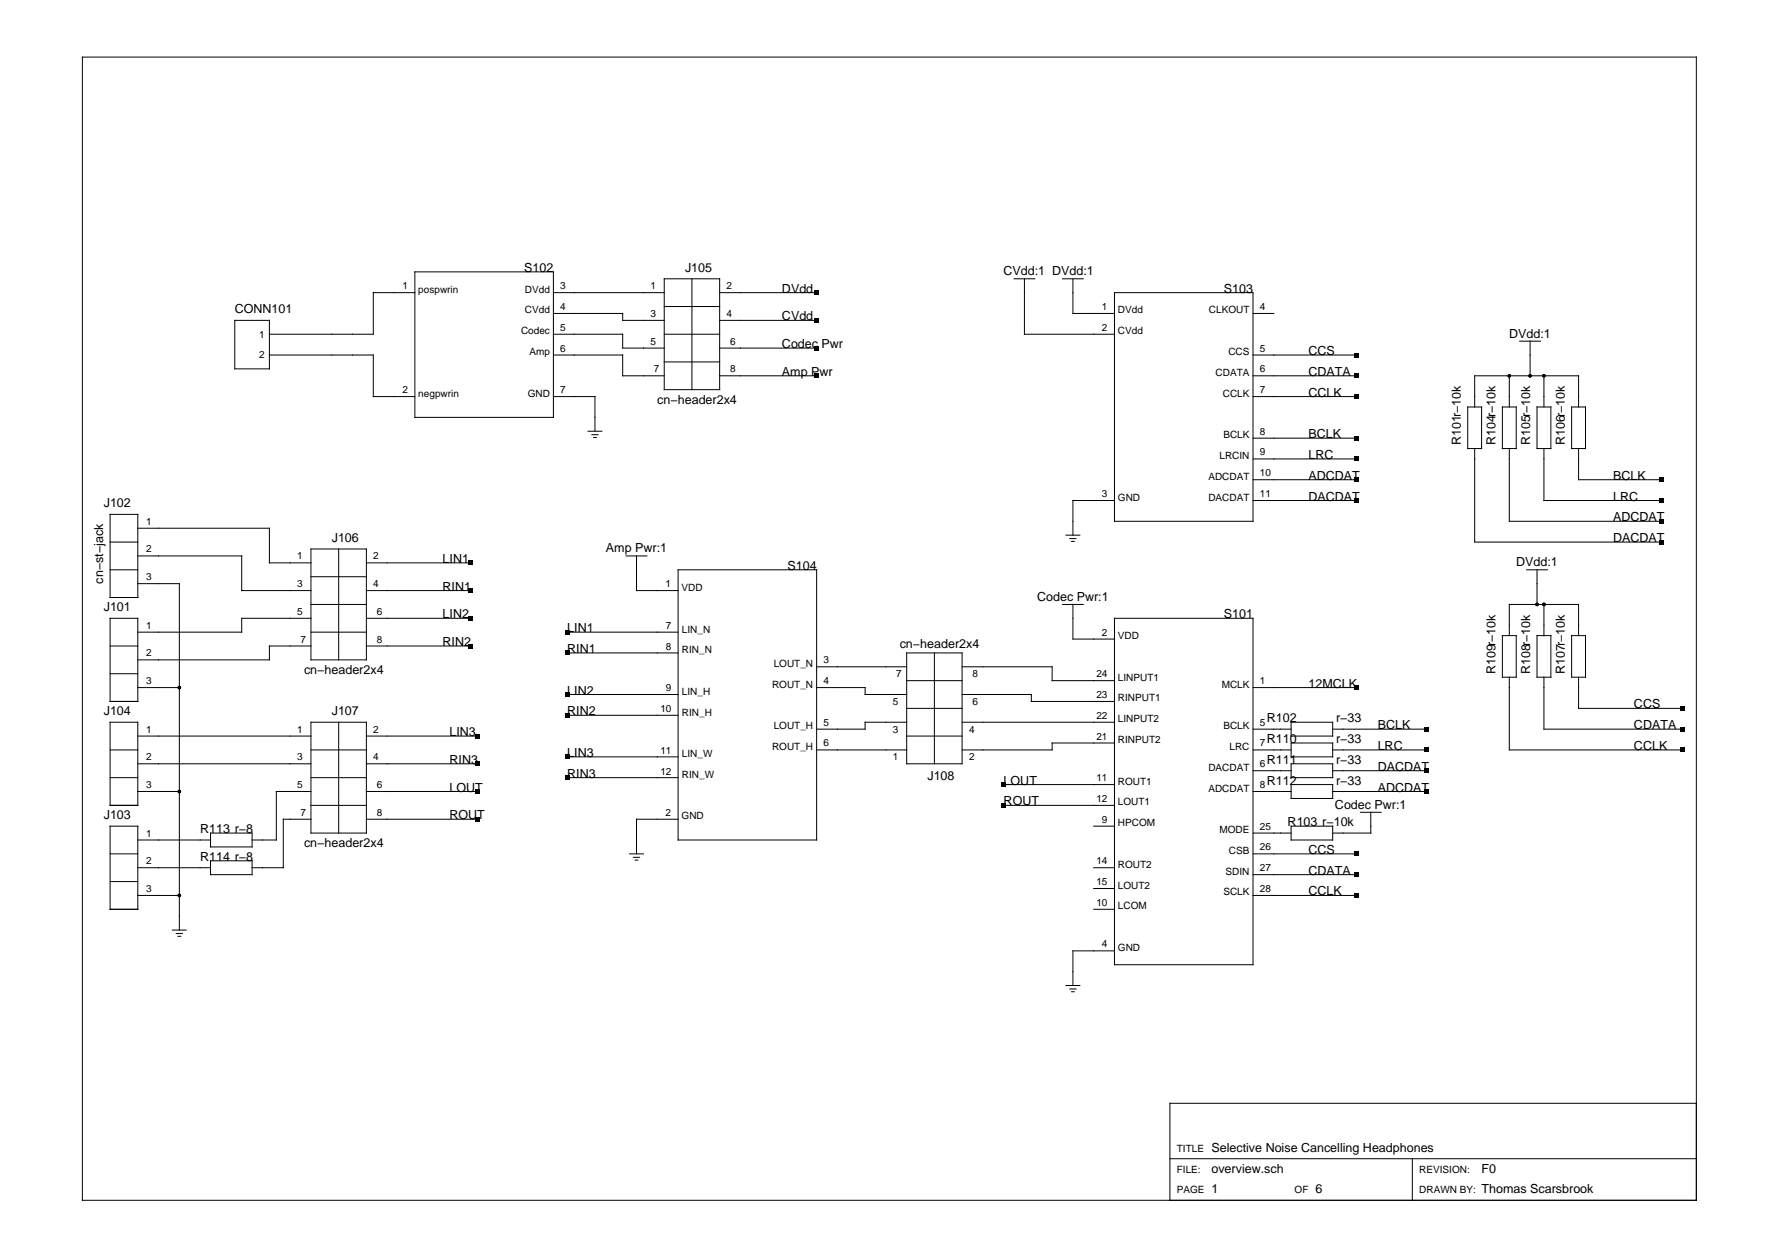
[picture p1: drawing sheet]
<svg xmlns="http://www.w3.org/2000/svg" width="420mm" height="297mm" viewBox="0 0 420 297" stroke-linecap="round" stroke-linejoin="round" font-family="sans-serif">
<g fill="none" stroke="#000" stroke-width=".24">
<path d="M19.5 13.5h381.1v269.9h-381.1zM55.4 75.6h8.2v11.5h-8.2zM98 69.1h-9.8v9.8h-24.6M98 64.2h32.7v34.4h-32.7zM130.7 69.1h26.2M130.7 78.9h16.4v3.3h9.8M130.7 74h16.4v1.6h9.8M156.9 78.9h13.1M156.9 65.8h13.1v26.2h-13.1zM156.9 72.4h13.1M163.4 65.8v26.2M170 69.1h22.9"/>
<path d="M170 75.6h22.9M239.5 65.8h4.9M241.9 65.8v13.1h21.3M250.9 65.8h5M253.4 65.8v8.2h9.8M263.2 69.1h32.7v54h-32.7zM295.9 74h4.9M63.6 83.8h24.6v9.8h9.8M130.7 93.6h9.8v8.2M130.7 83.8h16.4v4.9h9.8M156.9 85.5h13.1M170 82.2h22.9"/>
<path d="M170 88.7h22.9M295.9 93.6h24.6M295.9 83.8h24.6M295.9 88.7h24.6M346.6 96.1h3.3v9.8h-3.3zM348.3 96.1v-7.4h24.5v7.4M354.8 96.1h3.3v9.8h-3.3zM356.5 88.7v7.4M358.9 80.6h4.9M361.4 80.6v8.1M363 96.1h3.3v9.8h-3.3zM364.6 88.7v7.4"/>
<path d="M371.2 96.1h3.3v9.8h-3.3zM138.9 101.8h3.3M139.8 102.6h1.5M140.2 103.3h.6M263.2 118.2h-9.8v8.2M295.9 118.2h24.6M295.9 103.5h24.6M295.9 108.4h24.6M295.9 113.3h24.6M348.3 105.9v22.1h44.2M356.5 105.9v17.2h36M364.6 105.9v12.3h27.9"/>
<path d="M372.8 105.9v7.4h19.7M26 121.5h6.5v19.6h-6.5zM26 128h6.5M26 134.5h6.5M32.5 124.7h31.1v8.2h9.8M32.5 131.3h24.6v8.1h16.3M32.5 137.8h9.9v81.8M73.4 129.6h13.1v26.2h-13.1zM73.4 136.2h13.1M80 129.6v26.2M86.5 132.9h24.6M86.5 139.4h24.6"/>
<path d="M147.9 131.3h4.9M150.3 131.3v8.1h9.8M160.1 134.5h32.8v63.8h-32.8zM251.8 126.4h3.2M252.7 127.2h1.4M253.1 127.8h.6M360.6 134.5h4.9M363 134.5v8.2M26 146h6.5v19.6h-6.5zM26 152.5h6.5M26 159.1h6.5M73.4 146h-16.3v3.3h-24.6"/>
<path d="M73.4 142.7h13.1M73.4 149.3h13.1M73.4 152.5h-9.8v3.3h-31.1M86.5 146h24.6M86.5 152.5h24.6M134 149.3h26.1M134 154.2h26.1M192.9 157.4h21.2M214.1 154.2h13.1v26.1h-13.1zM220.7 154.2v26.1M227.2 157.4h21.3v3.3h14.7M250.9 142.7h5"/>
<path d="M253.4 142.7v8.2h9.8M263.2 146h32.7v81.8h-32.7zM354.8 150.1h3.3v9.8h-3.3zM356.5 159.9v17.2h40.9M356.5 150.1v-7.4h16.3v7.4M363 150.1h3.3v9.8h-3.3zM364.6 159.9v12.3h32.8M364.6 142.7v7.4M371.2 150.1h3.3v9.8h-3.3zM372.8 159.9v7.4h24.6M26 170.5h6.5v19.7h-6.5zM26 177.1h6.5"/>
<path d="M32.5 162.4h9.9M32.5 173.8h40.9M73.4 170.5h13.1v26.2h-13.1zM73.4 177.1h13.1M80 170.5v26.2M86.5 173.8h26.2M134 178.7h26.1M134 164h26.1M134 168.9h26.1M192.9 177.1h21.2M192.9 162.4h11.4v1.6h9.8M214.1 170.5h-9.8v1.7h-11.4"/>
<path d="M214.1 160.7h13.1M214.1 167.3h13.1M214.1 173.8h13.1M227.2 170.5h36M227.2 164h16.4v1.6h19.6M263.2 175.4h-14.7v1.7h-21.3M295.9 177.1h9M295.9 172.2h9M295.9 162.4h24.6M304.9 175.4h9.8v3.3h-9.8zM304.9 170.5h9.8v3.3h-9.8zM314.7 177.1h22.1"/>
<path d="M314.7 172.2h22.1M26 195.1h6.5v19.6h-6.5zM26 183.6h6.5M32.5 186.9h9.9M32.5 198.3h17.2M32.5 180.3h40.9M49.7 196.7h9.8v3.3h-9.8zM73.4 186.9h-8.1v11.4h-5.8M73.4 193.4h-6.5v11.5h-7.4M73.4 190.2h13.1M73.4 183.6h13.1M86.5 186.9h26.2"/>
<path d="M86.5 180.3h26.2M86.5 193.4h26.2M134 183.6h26.1M160.1 193.4h-9.8v8.2M237 190.2h26.2M237 185.3h26.2M258.3 195.1h4.9M295.9 186.9h9M295.9 182h9M295.9 196.7h9M304.9 185.3h9.8v3.2h-9.8zM304.9 195.1h9.8v3.2h-9.8z"/>
<path d="M304.9 180.3h9.8v3.3h-9.8zM314.7 186.9h22.1M314.7 182h22.1M321.3 191.8h4.9M323.7 191.8v4.9h-9M26 201.6h6.5M26 208.2h6.5M32.5 211.4h9.9M32.5 204.9h17.2M40.7 219.6h3.3M49.7 203.3h9.8v3.2h-9.8zM148.7 201.6h3.3"/>
<path d="M149.6 202.4h1.5M150 203.1h.7M258.3 209.8h4.9M258.3 204.9h4.9M258.3 214.7h4.9M295.9 211.4h24.6M295.9 206.5h24.6M295.9 201.6h24.6M41.6 220.4h1.5M42 221.1h.7M251.8 232.7h3.2M252.7 233.5h1.4"/>
<path d="M253.1 234.2h.6M263.2 224.5h-9.8v8.2M276.3 273.6h124.3M333.6 273.6v9.8M400.6 260.5h-124.3v22.9"/>
</g>
<g fill="#000">
<path d="M192.4 68.6h1v1h-1zM192.4 75.2h1v.9h-1zM192.4 81.7h1v1h-1zM192.4 88.2h1v1h-1zM320 83.3h1v1h-1zM320 88.2h1v1h-1zM320 93.2h1v.9h-1zM320 103h1v.9h-1zM320 107.9h1v1h-1zM320 112.8h1v1h-1zM320 117.7h1v1h-1zM392 112.8h.9v1h-.9z"/>
<path d="M392 117.7h.9v1h-.9zM110.6 132.4h1v1h-1zM110.6 139h1v.9h-1zM392 122.6h.9v1h-.9zM392 127.5h.9v1h-.9zM110.6 145.5h1v1h-1zM110.6 152h1v1h-1zM133.5 148.8h1v1h-1zM133.5 153.7h1v1h-1zM112.2 173.3h1v1h-1zM112.2 179.9h1v.9h-1zM133.5 163.5h1v1h-1z"/>
<path d="M133.5 168.4h1v1h-1zM133.5 178.2h1v1h-1zM320 161.9h1v.9h-1zM336.3 171.7h1v1h-1zM336.3 176.6h1v1h-1zM396.9 166.8h1v1h-1zM396.9 171.7h1v1h-1zM396.9 176.6h1v1h-1zM112.2 186.4h1v1h-1zM112.2 192.9h1v1h-1zM133.5 183.1h1v1h-1zM236.5 189.7h1v1h-1z"/>
<path d="M236.5 184.8h1v.9h-1zM336.3 186.4h1v1h-1zM336.3 181.5h1v1h-1zM320 201.1h1v1h-1zM320 206h1v1h-1zM320 210.9h1v1h-1z"/>
<circle cx="356.5" cy="88.7" r=".41"/>
<circle cx="361.4" cy="88.7" r=".41"/>
<circle cx="364.6" cy="88.7" r=".41"/>
<circle cx="363" cy="142.7" r=".41"/>
<circle cx="364.6" cy="142.7" r=".41"/>
<circle cx="42.4" cy="162.4" r=".41"/>
<circle cx="42.4" cy="186.9" r=".41"/>
<circle cx="42.4" cy="211.4" r=".41"/>
</g>
<g font-size="3">
<text x="123.8" y="64.2">S102</text>
<text x="161.8" y="64.2">J105</text>
<text x="237" y="65">CVdd:1 DVdd:1</text>
<text x="184.7" y="69.1">DVdd</text>
<text x="289" y="69.1">S103</text>
<text x="55.4" y="74">CONN101</text>
<text x="184.7" y="75.6">CVdd</text>
<text x="184.7" y="82.2">Codec Pwr</text>
<text x="309" y="83.8">CCS</text>
<text x="356.4" y="79.7">DVdd:1</text>
<text x="184.7" y="88.7">Amp Pwr</text>
<text x="309" y="88.7">CDATA</text>
<text x="155.2" y="95.3">cn−header2x4</text>
<text x="309" y="93.6">CCLK</text>
<text x="309" y="103.5">BCLK</text>
<text x="345" y="105.1" transform="rotate(-90 345 105.1)">R101r−10k</text>
<text x="353.2" y="105.1" transform="rotate(-90 353.2 105.1)">R104r−10k</text>
<text x="361.4" y="105.1" transform="rotate(-90 361.4 105.1)">R105r−10k</text>
<text x="369.6" y="105.1" transform="rotate(-90 369.6 105.1)">R106r−10k</text>
<text x="309" y="108.4">LRC</text>
<text x="309" y="113.3">ADCDAT</text>
<text x="381" y="113.3">BCLK</text>
<text x="24.5" y="119.8">J102</text>
<text x="309" y="118.2">DACDAT</text>
<text x="381" y="118.2">LRC</text>
<text x="381" y="123.1">ADCDAT</text>
<text x="78.4" y="128">J106</text>
<text x="143.1" y="130.5">Amp Pwr:1</text>
<text x="381" y="128">DACDAT</text>
<text x="24.4" y="137.8" transform="rotate(-90 24.4 137.8)">cn−st−jack</text>
<text x="104.5" y="132.9">LIN1</text>
<text x="186" y="134.5">S104</text>
<text x="358.1" y="133.7">DVdd:1</text>
<text x="104.5" y="139.4">RIN1</text>
<text x="244.9" y="141.9">Codec Pwr:1</text>
<text x="24.5" y="144.4">J101</text>
<text x="104.5" y="146">LIN2</text>
<text x="134" y="149.3">LIN1</text>
<text x="289" y="146">S101</text>
<text x="104.5" y="152.5">RIN2</text>
<text x="134" y="154.2">RIN1</text>
<text x="212.5" y="153">cn−header2x4</text>
<text x="71.8" y="159.1">cn−header2x4</text>
<text x="353.2" y="159.1" transform="rotate(-90 353.2 159.1)">R109r−10k</text>
<text x="361.4" y="159.1" transform="rotate(-90 361.4 159.1)">R108r−10k</text>
<text x="369.6" y="159.1" transform="rotate(-90 369.6 159.1)">R107r−10k</text>
<text x="134" y="164">LIN2</text>
<text x="309" y="162.4">12MCLK</text>
<text x="385.9" y="167.3">CCS</text>
<text x="24.5" y="168.9">J104</text>
<text x="78.4" y="168.9">J107</text>
<text x="106.2" y="173.8">LIN3</text>
<text x="134" y="168.9">RIN2</text>
<text x="299.2" y="170.5">R102</text>
<text x="315.6" y="170.5">r−33</text>
<text x="325.4" y="172.2">BCLK</text>
<text x="385.9" y="172.2">CDATA</text>
<text x="134" y="178.7">LIN3</text>
<text x="299.2" y="175.4">R110</text>
<text x="315.6" y="175.4">r−33</text>
<text x="325.4" y="177.1">LRC</text>
<text x="385.9" y="177.1">CCLK</text>
<text x="106.2" y="180.3">RIN3</text>
<text x="134" y="183.6">RIN3</text>
<text x="219" y="184.1">J108</text>
<text x="237" y="185.3">LOUT</text>
<text x="299.2" y="180.3">R111</text>
<text x="299.2" y="185.3">R112</text>
<text x="315.6" y="180.3">r−33</text>
<text x="315.6" y="185.3">r−33</text>
<text x="325.4" y="182">DACDAT</text>
<text x="106.2" y="186.9">LOUT</text>
<text x="237" y="190.2">ROUT</text>
<text x="315.3" y="191">Codec Pwr:1</text>
<text x="325.4" y="186.9">ADCDAT</text>
<text x="24.5" y="193.4">J103</text>
<text x="47.3" y="196.7">R113 r−8</text>
<text x="106.2" y="193.4">ROUT</text>
<text x="304.1" y="195.1">R103 r−10k</text>
<text x="47.3" y="203.3">R114 r−8</text>
<text x="71.8" y="200">cn−header2x4</text>
<text x="309" y="201.6">CCS</text>
<text x="309" y="206.5">CDATA</text>
<text x="309" y="211.4">CCLK</text>
<text x="286.1" y="272">Selective Noise Cancelling Headphones</text>
<text x="286.1" y="276.9">overview.sch</text>
<text x="286.1" y="281.8">1</text>
<text x="310.7" y="281.8">6</text>
<text x="349.9" y="281.8">Thomas Scarsbrook</text>
<text x="349.9" y="276.9">F0</text>
</g>
<g font-size="2.4">
<text x="95" y="68.3">1</text>
<text x="98.8" y="69.1">pospwrin</text>
<text x="124" y="69.1">DVdd</text>
<text x="132.3" y="68.3">3</text>
<text x="153.6" y="68.3">1</text>
<text x="171.6" y="68.3">2</text>
<text x="124" y="74">CVdd</text>
<text x="132.3" y="73.2">4</text>
<text x="153.6" y="74.8">3</text>
<text x="171.6" y="74.8">4</text>
<text x="260.3" y="73.2">1</text>
<text x="264" y="74">DVdd</text>
<text x="285.5" y="74">CLKOUT</text>
<text x="297.6" y="73.2">4</text>
<text x="61.2" y="79.7">1</text>
<text x="123.1" y="78.9">Codec</text>
<text x="125" y="83.8">Amp</text>
<text x="132.3" y="83">6</text>
<text x="132.3" y="78.1">5</text>
<text x="153.6" y="81.4">5</text>
<text x="172.4" y="81.4">6</text>
<text x="260.3" y="78.1">2</text>
<text x="264" y="78.9">CVdd</text>
<text x="290.1" y="83.8">CCS</text>
<text x="297.6" y="83">5</text>
<text x="61.2" y="84.6">2</text>
<text x="154.4" y="87.9">7</text>
<text x="172.4" y="87.9">8</text>
<text x="287.1" y="88.7">CDATA</text>
<text x="297.6" y="87.9">6</text>
<text x="95" y="92.8">2</text>
<text x="98.8" y="93.6">negpwrin</text>
<text x="124.6" y="93.6">GND</text>
<text x="132.3" y="92.8">7</text>
<text x="288.8" y="93.6">CCLK</text>
<text x="297.6" y="92.8">7</text>
<text x="288.9" y="103.5">BCLK</text>
<text x="297.6" y="107.5">9</text>
<text x="297.6" y="102.6">8</text>
<text x="285.4" y="113.3">ADCDAT</text>
<text x="288" y="108.4">LRCIN</text>
<text x="297.6" y="112.5">10</text>
<text x="260.3" y="117.4">3</text>
<text x="264" y="118.2">GND</text>
<text x="285.4" y="118.2">DACDAT</text>
<text x="297.6" y="117.4">11</text>
<text x="34.5" y="123.9">1</text>
<text x="34.5" y="130.5">2</text>
<text x="34.5" y="137">3</text>
<text x="70.2" y="132.1">1</text>
<text x="88.2" y="132.1">2</text>
<text x="70.2" y="138.6">3</text>
<text x="88.2" y="138.6">4</text>
<text x="157.2" y="138.6">1</text>
<text x="161" y="139.4">VDD</text>
<text x="34.5" y="148.4">1</text>
<text x="70.2" y="145.2">5</text>
<text x="89" y="145.2">6</text>
<text x="157.3" y="148.5">7</text>
<text x="161" y="149.3">LIN_N</text>
<text x="34.5" y="155">2</text>
<text x="71" y="151.7">7</text>
<text x="89" y="151.7">8</text>
<text x="157.3" y="153.4">8</text>
<text x="161" y="154.3">RIN_N</text>
<text x="260.3" y="150.1">2</text>
<text x="264" y="150.9">VDD</text>
<text x="34.5" y="161.5">3</text>
<text x="182.7" y="157.4">LOUT_N</text>
<text x="194.5" y="161.5">4</text>
<text x="194.5" y="156.6">3</text>
<text x="211.7" y="159.9">7</text>
<text x="229.7" y="159.9">8</text>
<text x="259" y="159.9">24</text>
<text x="264" y="160.7">LINPUT1</text>
<text x="297.6" y="161.5">1</text>
<text x="157.3" y="163.3">9</text>
<text x="161" y="164.1">LIN_H</text>
<text x="182.3" y="162.4">ROUT_N</text>
<text x="210.9" y="166.5">5</text>
<text x="229.7" y="166.5">6</text>
<text x="259" y="164.8">23</text>
<text x="264" y="165.6">RINPUT1</text>
<text x="288.6" y="162.4">MCLK</text>
<text x="34.5" y="173">1</text>
<text x="70.2" y="173">1</text>
<text x="88.2" y="173">2</text>
<text x="156" y="168.2">10</text>
<text x="161" y="169">RIN_H</text>
<text x="182.7" y="172.2">LOUT_H</text>
<text x="194.5" y="171.4">5</text>
<text x="210.9" y="173">3</text>
<text x="228.9" y="173">4</text>
<text x="259" y="169.7">22</text>
<text x="264" y="170.5">LINPUT2</text>
<text x="288.9" y="172.2">BCLK</text>
<text x="297.6" y="171.4">5</text>
<text x="34.5" y="179.5">2</text>
<text x="70.2" y="179.5">3</text>
<text x="88.2" y="179.5">4</text>
<text x="156" y="178">11</text>
<text x="161" y="178.8">LIN_W</text>
<text x="182.3" y="177.1">ROUT_H</text>
<text x="194.5" y="176.3">6</text>
<text x="210.9" y="179.6">1</text>
<text x="228.9" y="179.6">2</text>
<text x="259" y="174.6">21</text>
<text x="264" y="175.4">RINPUT2</text>
<text x="290.4" y="177.1">LRC</text>
<text x="297.6" y="176.3">7</text>
<text x="156" y="182.9">12</text>
<text x="161" y="183.7">RIN_W</text>
<text x="259" y="184.4">11</text>
<text x="264" y="185.3">ROUT1</text>
<text x="285.4" y="182">DACDAT</text>
<text x="297.6" y="181.2">6</text>
<text x="34.5" y="186.1">3</text>
<text x="70.2" y="186.1">5</text>
<text x="89" y="186.1">6</text>
<text x="259" y="189.3">12</text>
<text x="264" y="190.2">LOUT1</text>
<text x="285.4" y="186.9">ADCDAT</text>
<text x="297.6" y="186.1">8</text>
<text x="34.5" y="197.5">1</text>
<text x="71" y="192.6">7</text>
<text x="89" y="192.6">8</text>
<text x="157.2" y="192.6">2</text>
<text x="161" y="193.4">GND</text>
<text x="260.3" y="194.3">9</text>
<text x="264" y="195.1">HPCOM</text>
<text x="288" y="196.7">MODE</text>
<text x="297.6" y="195.9">25</text>
<text x="290.3" y="201.6">CSB</text>
<text x="297.6" y="200.8">26</text>
<text x="34.5" y="204.1">2</text>
<text x="259" y="209">15</text>
<text x="259" y="204.1">14</text>
<text x="264" y="209.8">LOUT2</text>
<text x="264" y="204.9">ROUT2</text>
<text x="289.5" y="206.5">SDIN</text>
<text x="297.6" y="205.7">27</text>
<text x="34.5" y="210.6">3</text>
<text x="259" y="213.9">10</text>
<text x="264" y="214.7">LCOM</text>
<text x="288.9" y="211.4">SCLK</text>
<text x="297.6" y="210.6">28</text>
<text x="260.3" y="223.7">4</text>
<text x="264" y="224.5">GND</text>
<text x="277.9" y="272">TITLE</text>
<text x="277.9" y="276.9">FILE:</text>
<text x="277.9" y="281.8">PAGE</text>
<text x="305.7" y="281.8">OF</text>
<text x="335.2" y="276.9">REVISION:</text>
<text x="335.2" y="281.8">DRAWN BY:</text>
</g>
</svg>
